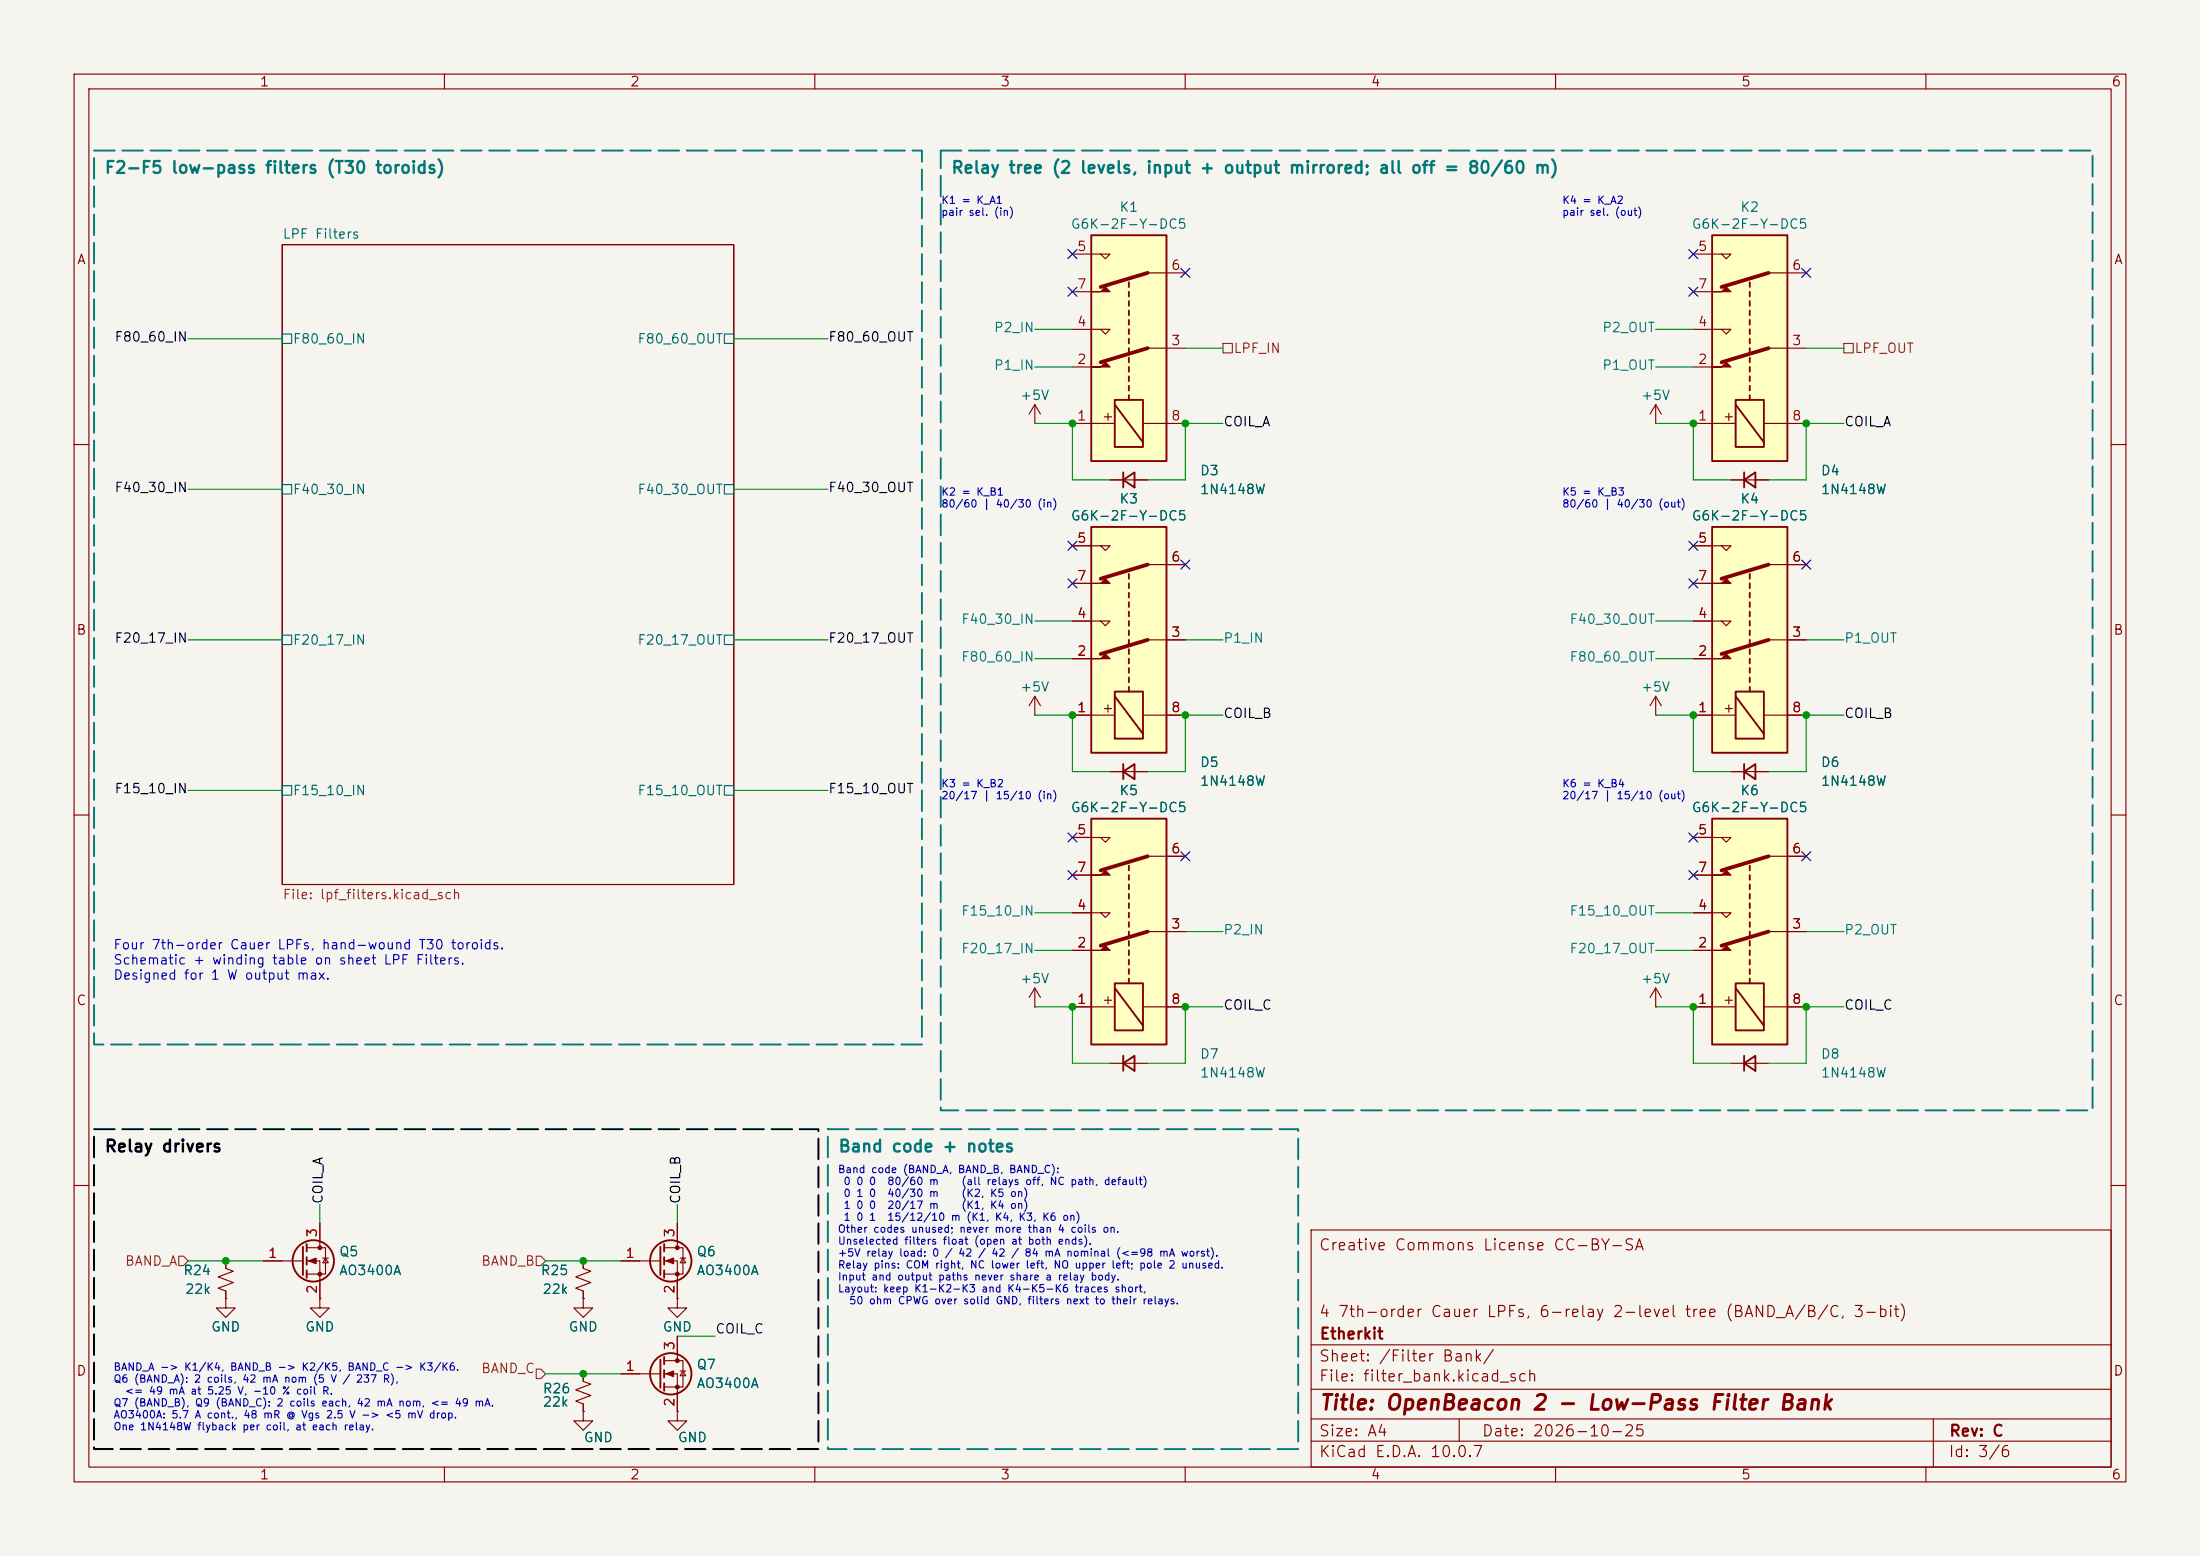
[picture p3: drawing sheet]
<svg xmlns="http://www.w3.org/2000/svg" width="297mm" height="210mm" viewBox="0 0 297 210" stroke-linecap="round" stroke-linejoin="round" font-family="sans-serif">
<path d="M0 0h297v210h-297z" fill="#f5f4ef" stroke="#f5f4ef" stroke-width=".14"/>
<g fill="none" stroke="#840000" stroke-width=".15">
<path d="M10 10h277v190h-277zM12 12h273v186h-273zM60 10v2M110 10v2M160 10v2M210 10v2M260 10v2M38.1 33h61v86.4h-61zM139.7 57.2h.1M139.7 54.6l-.8 1.3M139.7 54.6l.8 1.3M139.7 54.6v2.6"/>
<path d="M10 60h2M285 60h2M10 110h2M285 110h2M149.9 143.5h5M233.7 143.5h5.1M10 160h2M30.5 170.2v1l1 .4-2 .7 2 .8-2 .8 1 .3v1.1M30.5 175.3v1.2h1.2l-1.2 1.3-1.3-1.3h1.3M30.5 175.3h.1M35.6 170.2h5.3M41.4 168.4h2.5v3.6h-2.5"/>
<path d="M41.4 170.2h1.8v5.1M43.2 175.3v1.2h1.2l-1.2 1.3-1.3-1.3h1.3M43.2 175.3h.1M43.2 165.1v3.3M43.6 169.8h.7M43.9 169.8l.4 .6h-.7zM83.8 170.2h5.4M89.7 168.4h2.5v3.6h-2.5M89.7 170.2h1.7v5.1M91.4 175.3v1.2h1.3l-1.3 1.3-1.2-1.3h1.2M91.4 175.3h.1M91.4 165.1v3.3"/>
<path d="M91.8 169.8h.8M92.2 169.8l.4 .6h-.8zM177 166h108v32h-108zM285 160h2M60 198v2M78.7 190.5v1.3h1.3l-1.3 1.2-1.2-1.2h1.2M78.7 190.5h.1M83.8 185.4h5.4M89.7 183.6h2.5v3.6h-2.5M89.7 185.4h1.7v5.1M91.4 190.5v1.3h1.3l-1.3 1.2-1.2-1.2h1.2M91.4 190.5h.1"/>
<path d="M91.4 180.3v3.3M91.8 185h.8M92.2 185l.4 .7h-.8zM110 198v2M160 198v2M177 194.5h108M177 191.5h108M177 187.5h108M177 181.5h108M197 191.5v3M210 198v2M260 198v2"/>
<path d="M261 191.5v6.5"/>
</g>
<path d="M38.1 45.1h1.3v1.3h-1.3zM97.8 45.1h1.3v1.3h-1.3zM38.1 65.4h1.3v1.3h-1.3zM97.8 65.4h1.3v1.3h-1.3zM38.1 85.7h1.3v1.3h-1.3zM97.8 85.7h1.3v1.3h-1.3zM38.1 106h1.3v1.3h-1.3zM97.8 106h1.3v1.3h-1.3z" fill="none" stroke="#006464" stroke-width=".15"/>
<g fill="none" stroke="#840000" stroke-width=".25">
<path d="M151.6 143.5l1.6-1v2zM151.6 142.5v2M235.5 143.5l1.5-1v2zM235.5 142.5v2M40.9 168.3v3.8M41.4 167.9v1M41.4 169.7v1M41.4 171.5v1M89.2 168.3v3.8M89.7 167.9v1M89.7 169.7v1M89.7 171.5v1"/>
<path d="M89.2 183.5v3.8M89.7 183.1v1.1M89.7 184.9v1M89.7 186.7v1"/>
<circle cx="42.3" cy="170.2" r="2.79"/>
<circle cx="90.6" cy="170.2" r="2.79"/>
<circle cx="90.6" cy="185.4" r="2.79"/>
</g>
<g fill="#840000" stroke="#840000" stroke-width=".15">
<path d="M89.9 185.4l1-.4v.8z"/>
<path d="M89.9 170.2l1-.4v.8z"/>
<path d="M41.7 170.2l1-.4v.8z"/>
<circle cx="91.4" cy="183.6" r=".25"/>
<circle cx="91.4" cy="187.2" r=".25"/>
<circle cx="91.4" cy="168.4" r=".25"/>
<circle cx="91.4" cy="172" r=".25"/>
<circle cx="43.2" cy="168.4" r=".25"/>
<circle cx="43.2" cy="172" r=".25"/>
</g>
<path d="M147.3 31.8h10.2v30.4h-10.2z" fill="#ffffc2"/>
<g fill="none" stroke="#840000" stroke-width=".25">
<path d="M147.3 31.8h10.2v30.4h-10.2zM152.4 38.1v.6M152.4 39.4v.6M150.5 54h3.8v6.3h-3.8zM150.5 54.6l3.8 5.1M152.4 40.6v.7M152.4 41.9v.6M152.4 43.2v.6M152.4 44.5v.6M152.4 45.7v.7M152.4 47v.6M152.4 48.3v.6"/>
<path d="M152.4 49.5v.7M152.4 50.8v.6M152.4 52.1v.6M152.4 53.3v.7"/>
</g>
<path d="M144.8 34.3h5.1l-.7 .6-.6-.6M144.8 39.4h2.5M154.9 36.8h5.1M144.8 44.5h5.1l-.7 .6-.6-.6M144.8 57.2h5.7M144.8 49.5h2.5M154.3 57.2h5.7M154.9 47h5.1" fill="none" stroke="#840000" stroke-width=".15"/>
<g fill="#840000" stroke="#840000" stroke-width=".15">
<path d="M147.3 49.5h1.3l.6-.6 .7 .6z"/>
<path d="M147.3 39.4h1.3l.6-.7 .7 .7z"/>
</g>
<path d="M154.9 36.8l-6.3 1.9M154.9 47l-6.3 1.9" fill="none" stroke="#840000" stroke-width=".51"/>
<path d="M147.3 71.1h10.2v30.5h-10.2z" fill="#ffffc2"/>
<g fill="none" stroke="#840000" stroke-width=".25">
<path d="M147.3 71.1h10.2v30.5h-10.2zM151.6 64.8l1.6-1v2zM151.6 63.8v2M152.4 77.5v.6M152.4 78.7v.7M150.5 93.3h3.8v6.4h-3.8zM150.5 94l3.8 5.1M152.4 80v.6M152.4 81.3v.6M152.4 82.6v.6M152.4 83.8v.7M152.4 85.1v.6"/>
<path d="M152.4 86.4v.6M152.4 87.6v.7M152.4 88.9v.6M152.4 90.2v.6M152.4 91.4v.7M152.4 92.7v.6M151.6 104.1l1.6-1v2.1zM151.6 103.1v2.1M235.5 104.1l1.5-1v2.1zM235.5 103.1v2.1"/>
</g>
<g fill="none" stroke="#840000" stroke-width=".15">
<path d="M144.8 73.7h5.1l-.7 .6-.6-.6M144.8 78.7h2.5M149.9 64.8h5M154.9 76.2h5.1M139.7 96.5h.1M139.7 94l-.8 1.3M139.7 94l.8 1.3M139.7 94v2.5M144.8 83.8h5.1l-.7 .7-.6-.7M144.8 96.5h5.7M144.8 88.9h2.5M154.3 96.5h5.7"/>
<path d="M154.9 86.4h5.1M223.5 96.5h.1M223.5 94l-.7 1.3M223.5 94l.8 1.3M223.5 94v2.5M149.9 104.1h5M233.7 104.1h5.1M223.5 135.9h.1M223.5 133.4v2.5M223.5 133.4l-.7 1.2M223.5 133.4l.8 1.2M78.7 170.2v1l1.1 .4-2.1 .7 2.1 .8-2.1 .8 1 .3v1.1"/>
<path d="M78.7 175.3v1.2h1.3l-1.3 1.3-1.2-1.3h1.2M78.7 175.3h.1M78.7 185.4v1l1.1 .4-2.1 .8 2.1 .7-2.1 .8 1 .4v1"/>
</g>
<g fill="#840000" stroke="#840000" stroke-width=".15">
<path d="M147.3 88.9h1.3l.6-.6 .7 .6z"/>
<path d="M147.3 78.7h1.3l.6-.6 .7 .6z"/>
</g>
<path d="M154.9 76.2l-6.3 1.9M154.9 86.4l-6.3 1.9" fill="none" stroke="#840000" stroke-width=".51"/>
<path d="M231.1 110.5h10.2v30.5h-10.2z" fill="#ffffc2"/>
<g fill="none" stroke="#840000" stroke-width=".25">
<path d="M231.1 110.5h10.2v30.5h-10.2zM236.2 116.8v.7M236.2 118.1v.6M236.2 119.4v.6M234.3 132.7h3.8v6.4h-3.8zM234.3 133.4l3.8 5M236.2 120.7v.6M236.2 121.9v.7M236.2 123.2v.6M236.2 124.5v.6M236.2 125.7v.7M236.2 127v.6"/>
<path d="M236.2 128.3v.6M236.2 129.5v.7M236.2 130.8v.6M236.2 132.1v.6"/>
</g>
<path d="M228.6 113h5.1l-.7 .7-.6-.7M228.6 118.1h2.5M238.8 115.6h5M228.6 123.2h5.1l-.7 .6-.6-.6M228.6 135.9h5.7M228.6 128.3h2.5M238.1 135.9h5.7M238.8 125.7h5" fill="none" stroke="#840000" stroke-width=".15"/>
<g fill="#840000" stroke="#840000" stroke-width=".15">
<path d="M231.1 128.3h1.3l.6-.7 .7 .7z"/>
<path d="M231.1 118.1h1.3l.6-.6 .7 .6z"/>
</g>
<path d="M238.8 115.6l-6.4 1.9M238.8 125.7l-6.4 1.9" fill="none" stroke="#840000" stroke-width=".51"/>
<path d="M147.3 110.5h10.2v30.5h-10.2z" fill="#ffffc2"/>
<g fill="none" stroke="#840000" stroke-width=".25">
<path d="M147.3 110.5h10.2v30.5h-10.2zM152.4 116.8v.7M152.4 118.1v.6M152.4 119.4v.6M150.5 132.7h3.8v6.4h-3.8zM150.5 133.4l3.8 5M152.4 120.7v.6M152.4 121.9v.7M152.4 123.2v.6M152.4 124.5v.6M152.4 125.7v.7M152.4 127v.6"/>
<path d="M152.4 128.3v.6M152.4 129.5v.7M152.4 130.8v.6M152.4 132.1v.6"/>
</g>
<path d="M144.8 113h5.1l-.7 .7-.6-.7M144.8 118.1h2.5M154.9 115.6h5.1M144.8 123.2h5.1l-.7 .6-.6-.6M144.8 135.9h5.7M144.8 128.3h2.5M154.3 135.9h5.7M154.9 125.7h5.1" fill="none" stroke="#840000" stroke-width=".15"/>
<g fill="#840000" stroke="#840000" stroke-width=".15">
<path d="M147.3 128.3h1.3l.6-.7 .7 .7z"/>
<path d="M147.3 118.1h1.3l.6-.6 .7 .6z"/>
</g>
<path d="M154.9 115.6l-6.3 1.9M154.9 125.7l-6.3 1.9" fill="none" stroke="#840000" stroke-width=".51"/>
<path d="M231.1 31.8h10.2v30.4h-10.2z" fill="#ffffc2"/>
<g fill="none" stroke="#840000" stroke-width=".25">
<path d="M231.1 31.8h10.2v30.4h-10.2zM236.2 38.1v.6M236.2 39.4v.6M234.3 54h3.8v6.3h-3.8zM234.3 54.6l3.8 5.1M236.2 40.6v.7M236.2 41.9v.6M236.2 43.2v.6M236.2 44.5v.6M236.2 45.7v.7M236.2 47v.6M236.2 48.3v.6"/>
<path d="M236.2 49.5v.7M236.2 50.8v.6M236.2 52.1v.6M236.2 53.3v.7M235.5 64.8l1.5-1v2zM235.5 63.8v2"/>
</g>
<g fill="none" stroke="#840000" stroke-width=".15">
<path d="M228.6 34.3h5.1l-.7 .6-.6-.6M228.6 39.4h2.5M238.8 36.8h5M223.5 57.2h.1M223.5 54.6l-.7 1.3M223.5 54.6l.8 1.3M223.5 54.6v2.6M228.6 44.5h5.1l-.7 .6-.6-.6M228.6 57.2h5.7M228.6 49.5h2.5M238.1 57.2h5.7M238.8 47h5"/>
<path d="M233.7 64.8h5.1M139.7 135.9h.1M139.7 133.4l-.8 1.2M139.7 133.4l.8 1.2M139.7 133.4v2.5"/>
</g>
<g fill="#840000" stroke="#840000" stroke-width=".15">
<path d="M231.1 49.5h1.3l.6-.6 .7 .6z"/>
<path d="M231.1 39.4h1.3l.6-.7 .7 .7z"/>
</g>
<path d="M238.8 36.8l-6.4 1.9M238.8 47l-6.4 1.9" fill="none" stroke="#840000" stroke-width=".51"/>
<path d="M231.1 71.1h10.2v30.5h-10.2z" fill="#ffffc2"/>
<g fill="none" stroke="#840000" stroke-width=".25">
<path d="M231.1 71.1h10.2v30.5h-10.2zM236.2 77.5v.6M236.2 78.7v.7M234.3 93.3h3.8v6.4h-3.8zM234.3 94l3.8 5.1M236.2 80v.6M236.2 81.3v.6M236.2 82.6v.6M236.2 83.8v.7M236.2 85.1v.6M236.2 86.4v.6M236.2 87.6v.7"/>
<path d="M236.2 88.9v.6M236.2 90.2v.6M236.2 91.4v.7M236.2 92.7v.6"/>
</g>
<g fill="none" stroke="#840000" stroke-width=".15">
<path d="M144.8 73.7h2.5M144.8 78.7h2.5M149.9 64.8h1.7M153.2 64.8h1.7M157.5 76.2h2.5M228.6 73.7h5.1l-.7 .6-.6-.6M228.6 78.7h2.5M233.7 64.8h1.8M237 64.8h1.8M238.8 76.2h5M144.8 96.5h2.5M144.8 88.9h2.5"/>
<path d="M144.8 83.8h2.5M157.5 96.5h2.5M157.5 86.4h2.5M228.6 83.8h5.1l-.7 .7-.6-.7M228.6 96.5h5.7M228.6 88.9h2.5M238.1 96.5h5.7M238.8 86.4h5M144.8 113h2.5M144.8 118.1h2.5M149.9 104.1h1.7M153.2 104.1h1.7"/>
<path d="M157.5 115.6h2.5M228.6 113h2.5M228.6 118.1h2.5M233.7 104.1h1.8M237 104.1h1.8M241.3 115.6h2.5M144.8 135.9h2.5M144.8 128.3h2.5M144.8 123.2h2.5M157.5 135.9h2.5M157.5 125.7h2.5M228.6 135.9h2.5"/>
<path d="M228.6 128.3h2.5M228.6 123.2h2.5M241.3 135.9h2.5M241.3 125.7h2.5M30.5 175.3h.1M30.5 170.2v1M30.5 174.2v1.1M35.6 170.2h2.5M43.2 175.3h.1M43.2 165.1v2.5M43.2 172.7v2.6M78.7 175.3h.1"/>
<path d="M78.7 170.2v1M78.7 174.2v1.1M83.8 170.2h2.6M91.4 175.3h.1M91.4 165.1v2.5M91.4 172.7v2.6M78.7 190.5h.1M78.7 185.4v1M78.7 189.5v1M83.8 185.4h2.6M91.4 190.5h.1M91.4 180.3v2.6"/>
<path d="M91.4 188v2.5"/>
</g>
<g fill="#840000" stroke="#840000" stroke-width=".15">
<path d="M231.1 88.9h1.3l.6-.6 .7 .6z"/>
<path d="M231.1 78.7h1.3l.6-.6 .7 .6z"/>
</g>
<path d="M238.8 76.2l-6.4 1.9M238.8 86.4l-6.4 1.9" fill="none" stroke="#840000" stroke-width=".51"/>
<path d="M165.1 46.4h1.3v1.2h-1.3zM248.9 46.4h1.3v1.2h-1.3zM24.1 169.5h.7l.6 .7-.6 .6h-.7zM72.4 169.5h.6l.7 .7-.7 .6h-.6zM72.4 184.8h.6l.7 .6-.7 .7h-.6z" fill="none" stroke="#725600" stroke-width=".15"/>
<g fill="none" stroke="#009600" stroke-width=".15">
<path d="M25.4 45.7h12.7M99.1 45.7h12.7M139.7 49.5h5.1M139.7 44.5h5.1M139.7 57.2h5.1v7.6h5.1M160 47h5.1M165.1 57.2h-5.1v7.6h-5.1M223.5 49.5h5.1M223.5 44.5h5.1M223.5 57.2h5.1v7.6h5.1M243.8 47h5.1M248.9 57.2h-5.1v7.6h-5"/>
<path d="M25.4 66h12.7M99.1 66h12.7M25.4 86.4h12.7M99.1 86.4h12.7M139.7 96.5h5.1v7.6h5.1M139.7 88.9h5.1M139.7 83.8h5.1M160 86.4h5.1M165.1 96.5h-5.1v7.6h-5.1M223.5 96.5h5.1v7.6h5.1M223.5 88.9h5.1M223.5 83.8h5.1"/>
<path d="M243.8 86.4h5.1M248.9 96.5h-5.1v7.6h-5M25.4 106.7h12.7M99.1 106.7h12.7M139.7 128.3h5.1M139.7 123.2h5.1M139.7 135.9h5.1v7.6h5.1M160 125.7h5.1M165.1 135.9h-5.1v7.6h-5.1M223.5 128.3h5.1M223.5 123.2h5.1M223.5 135.9h5.1v7.6h5.1"/>
<path d="M243.8 125.7h5.1M248.9 135.9h-5.1v7.6h-5M25.4 170.2h10.2M43.2 162.6v2.5M73.7 170.2h10.1M91.4 162.6v2.5M73.7 185.4h10.1M91.4 180.3h5.1"/>
</g>
<g fill="none" stroke="#000084" stroke-width=".15">
<path d="M144.2 38.8l1.2 1.2M144.2 33.7l1.2 1.2M145.4 38.8l-1.2 1.2M145.4 33.7l-1.2 1.2M159.4 36.2l1.2 1.2M160.6 36.2l-1.2 1.2M228 33.7l1.2 1.2M228 38.8l1.2 1.2M229.2 33.7l-1.2 1.2M229.2 38.8l-1.2 1.2M243.2 36.2l1.2 1.2M244.4 36.2l-1.2 1.2"/>
<path d="M144.2 78.1l1.2 1.2M144.2 73.1l1.2 1.2M145.4 78.1l-1.2 1.2M145.4 73.1l-1.2 1.2M159.4 75.6l1.2 1.2M160.6 75.6l-1.2 1.2M228 73.1l1.2 1.2M228 78.1l1.2 1.2M229.2 73.1l-1.2 1.2M229.2 78.1l-1.2 1.2M243.2 75.6l1.2 1.2M244.4 75.6l-1.2 1.2"/>
<path d="M144.2 112.4l1.2 1.2M144.2 117.5l1.2 1.2M145.4 112.4l-1.2 1.2M145.4 117.5l-1.2 1.2M159.4 115l1.2 1.2M160.6 115l-1.2 1.2M228 117.5l1.2 1.2M228 112.4l1.2 1.2M229.2 117.5l-1.2 1.2M229.2 112.4l-1.2 1.2M243.2 115l1.2 1.2M244.4 115l-1.2 1.2"/>
</g>
<path d="M12.7 20.3h111.8v120.7h-111.8zM127 20.3h155.5v129.6h-155.5zM111.8 152.4h63.5v43.2h-63.5z" fill="none" stroke="#007878" stroke-width=".25" stroke-dasharray="2.8 1"/>
<path d="M12.7 152.4h97.8v43.2h-97.8z" fill="none" stroke="#000" stroke-width=".25" stroke-dasharray="2.8 1"/>
<g fill="#009600" stroke="#009600" stroke-width=".14">
<circle cx="30.5" cy="170.2" r=".46"/>
<circle cx="78.7" cy="185.4" r=".46"/>
<circle cx="78.7" cy="170.2" r=".46"/>
<circle cx="160" cy="135.9" r=".46"/>
<circle cx="144.8" cy="135.9" r=".46"/>
<circle cx="144.8" cy="96.5" r=".46"/>
<circle cx="160" cy="96.5" r=".46"/>
<circle cx="243.8" cy="57.2" r=".46"/>
<circle cx="228.6" cy="57.2" r=".46"/>
<circle cx="144.8" cy="57.2" r=".46"/>
<circle cx="160" cy="57.2" r=".46"/>
<circle cx="243.8" cy="135.9" r=".46"/>
<circle cx="228.6" cy="135.9" r=".46"/>
<circle cx="243.8" cy="96.5" r=".46"/>
<circle cx="228.6" cy="96.5" r=".46"/>
</g>
<text font-size="2" fill="#840000" x="178" y="190.8">Title: OpenBeacon 2 - Low-Pass Filter Bank</text>
<g font-size="1.6" fill="#007878">
<text x="14" y="23.8">F2-F5 low-pass filters (T30 toroids)</text>
<text x="128.3" y="23.8">Relay tree (2 levels, input + output mirrored; all off = 80/60 m)</text>
<text x="113.1" y="155.9">Band code + notes</text>
</g>
<text font-size="1.6" x="14" y="155.9">Relay drivers</text>
<g font-size="1.5" fill="#840000">
<text x="178" y="169.1">Creative Commons License CC-BY-SA</text>
<text x="178" y="178.1">4 7th-order Cauer LPFs, 6-relay 2-level tree (BAND_A/B/C, 3-bit)</text>
<text x="178" y="184.1">Sheet: /Filter Bank/</text>
<text x="178" y="181.1">Etherkit</text>
<text x="178" y="186.8">File: filter_bank.kicad_sch</text>
<text x="178" y="197">KiCad E.D.A. 10.0.7</text>
<text x="178" y="194.2">Size: A4</text>
<text x="200" y="194.2">Date: 2026-10-25</text>
<text x="263" y="197">Id: 3/6</text>
<text x="263" y="194.2">Rev: C</text>
</g>
<g font-size="1.3" fill="#840000">
<text x="35" y="12">1</text>
<text x="85" y="12">2</text>
<text x="135" y="12">3</text>
<text x="185" y="12">4</text>
<text x="235" y="12">5</text>
<text x="285" y="12">6</text>
<text x="10.3" y="36">A</text>
<text x="285.3" y="36">A</text>
<text x="150.4" y="57.2" transform="rotate(-90 150.4 57.2)">+</text>
<text x="234.3" y="57.2" transform="rotate(-90 234.3 57.2)">+</text>
<text x="10.2" y="86">B</text>
<text x="285.2" y="86">B</text>
<text x="150.4" y="96.5" transform="rotate(-90 150.4 96.5)">+</text>
<text x="234.3" y="96.5" transform="rotate(-90 234.3 96.5)">+</text>
<text x="10.2" y="136">C</text>
<text x="150.4" y="135.9" transform="rotate(-90 150.4 135.9)">+</text>
<text x="234.3" y="135.9" transform="rotate(-90 234.3 135.9)">+</text>
<text x="285.2" y="136">C</text>
<text x="10.2" y="186">D</text>
<text x="285.2" y="186">D</text>
<text x="35" y="200">1</text>
<text x="85" y="200">2</text>
<text x="135" y="200">3</text>
<text x="185" y="200">4</text>
<text x="235" y="200">5</text>
<text x="285" y="200">6</text>
</g>
<g font-size="1.3" fill="#006464">
<text x="151" y="28.9">K1</text>
<text x="234.9" y="28.9">K2</text>
<text x="38.1" y="32.5">LPF Filters</text>
<text x="144.5" y="31.2">G6K-2F-Y-DC5</text>
<text x="228.3" y="31.2">G6K-2F-Y-DC5</text>
<text x="39.4" y="46.7">F80_60_IN</text>
<text x="86" y="46.7">F80_60_OUT</text>
<text x="137.6" y="54.3">+5V</text>
<text x="221.5" y="54.3">+5V</text>
<text x="161.9" y="64.5">D3</text>
<text x="245.7" y="64.5">D4</text>
<text x="39.4" y="67">F40_30_IN</text>
<text x="86" y="67">F40_30_OUT</text>
<text x="144.5" y="70.6">G6K-2F-Y-DC5</text>
<text x="151" y="68.3">K3</text>
<text x="161.9" y="67">1N4148W</text>
<text x="228.3" y="70.6">G6K-2F-Y-DC5</text>
<text x="234.9" y="68.3">K4</text>
<text x="245.7" y="67">1N4148W</text>
<text x="39.4" y="87.3">F20_17_IN</text>
<text x="86" y="87.3">F20_17_OUT</text>
<text x="137.6" y="93.7">+5V</text>
<text x="221.5" y="93.7">+5V</text>
<text x="39.4" y="107.6">F15_10_IN</text>
<text x="86" y="107.6">F15_10_OUT</text>
<text x="151" y="107.6">K5</text>
<text x="161.9" y="103.8">D5</text>
<text x="161.9" y="106.4">1N4148W</text>
<text x="234.9" y="107.6">K6</text>
<text x="245.7" y="103.8">D6</text>
<text x="245.7" y="106.4">1N4148W</text>
<text x="144.5" y="109.9">G6K-2F-Y-DC5</text>
<text x="228.3" y="109.9">G6K-2F-Y-DC5</text>
<text x="137.6" y="133">+5V</text>
<text x="221.5" y="133">+5V</text>
<text x="161.9" y="143.2">D7</text>
<text x="245.7" y="143.2">D8</text>
<text x="161.9" y="145.7">1N4148W</text>
<text x="245.7" y="145.7">1N4148W</text>
<text x="24.6" y="172.4">R24</text>
<text x="45.7" y="169.9">Q5</text>
<text x="45.7" y="172.4">AO3400A</text>
<text x="72.9" y="172.4">R25</text>
<text x="94" y="169.9">Q6</text>
<text x="94" y="172.4">AO3400A</text>
<text x="24.9" y="175">22k</text>
<text x="73.1" y="175">22k</text>
<text x="28.4" y="180">GND</text>
<text x="41.1" y="180">GND</text>
<text x="76.7" y="180">GND</text>
<text x="89.4" y="180">GND</text>
<text x="94" y="185.1">Q7</text>
<text x="73.2" y="188.4">R26</text>
<text x="73.2" y="190.2">22k</text>
<text x="94" y="187.7">AO3400A</text>
<text x="78.7" y="195">GND</text>
<text x="91.4" y="195">GND</text>
</g>
<g font-size="1.3" fill="#a90000">
<text x="145.3" y="34.2">5</text>
<text x="229.1" y="34.2">5</text>
<text x="145.3" y="39.3">7</text>
<text x="158" y="36.7">6</text>
<text x="229.1" y="39.3">7</text>
<text x="241.8" y="36.7">6</text>
<text x="145.3" y="44.4">4</text>
<text x="158" y="46.9">3</text>
<text x="229.1" y="44.4">4</text>
<text x="241.8" y="46.9">3</text>
<text x="145.3" y="49.4">2</text>
<text x="229.1" y="49.4">2</text>
<text x="145.3" y="57.1">1</text>
<text x="158" y="57.1">8</text>
<text x="229.1" y="57.1">1</text>
<text x="241.8" y="57.1">8</text>
<text x="145.3" y="73.6">5</text>
<text x="158" y="76.1">6</text>
<text x="229.1" y="73.6">5</text>
<text x="241.8" y="76.1">6</text>
<text x="145.3" y="83.7">4</text>
<text x="145.3" y="78.7">7</text>
<text x="229.1" y="83.7">4</text>
<text x="229.1" y="78.7">7</text>
<text x="145.3" y="88.8">2</text>
<text x="158" y="86.3">3</text>
<text x="229.1" y="88.8">2</text>
<text x="241.8" y="86.3">3</text>
<text x="145.3" y="96.4">1</text>
<text x="158" y="96.4">8</text>
<text x="229.1" y="96.4">1</text>
<text x="241.8" y="96.4">8</text>
<text x="145.3" y="112.9">5</text>
<text x="229.1" y="112.9">5</text>
<text x="145.3" y="118">7</text>
<text x="158" y="115.5">6</text>
<text x="229.1" y="118">7</text>
<text x="241.8" y="115.5">6</text>
<text x="145.3" y="123.1">4</text>
<text x="158" y="125.6">3</text>
<text x="229.1" y="123.1">4</text>
<text x="241.8" y="125.6">3</text>
<text x="145.3" y="128.2">2</text>
<text x="229.1" y="128.2">2</text>
<text x="145.3" y="135.8">1</text>
<text x="158" y="135.8">8</text>
<text x="229.1" y="135.8">1</text>
<text x="241.8" y="135.8">8</text>
<text x="43.1" y="167.1" transform="rotate(-90 43.1 167.1)">3</text>
<text x="91.4" y="167.1" transform="rotate(-90 91.4 167.1)">3</text>
<text x="36.1" y="170.1">1</text>
<text x="84.4" y="170.1">1</text>
<text x="43.1" y="174.7" transform="rotate(-90 43.1 174.7)">2</text>
<text x="91.4" y="174.7" transform="rotate(-90 91.4 174.7)">2</text>
<text x="84.4" y="185.3">1</text>
<text x="91.4" y="182.3" transform="rotate(-90 91.4 182.3)">3</text>
<text x="91.4" y="190" transform="rotate(-90 91.4 190)">2</text>
</g>
<g font-size="1.3" fill="#0f0f0f">
<text x="15.4" y="46.4">F80_60_IN</text>
<text x="111.7" y="46.4">F80_60_OUT</text>
<text x="15.4" y="66.7">F40_30_IN</text>
<text x="111.7" y="66.7">F40_30_OUT</text>
<text x="15.4" y="87.1">F20_17_IN</text>
<text x="111.7" y="87.1">F20_17_OUT</text>
<text x="15.4" y="107.4">F15_10_IN</text>
<text x="111.7" y="107.4">F15_10_OUT</text>
<text x="96.5" y="180.3">COIL_C</text>
</g>
<g font-size="1.3" fill="#007878">
<text x="134.1" y="45.2">P2_IN</text>
<text x="216.2" y="45.2">P2_OUT</text>
<text x="134.1" y="50.2">P1_IN</text>
<text x="216.2" y="50.2">P1_OUT</text>
<text x="129.7" y="89.6">F80_60_IN</text>
<text x="129.7" y="84.5">F40_30_IN</text>
<text x="165.1" y="87.1">P1_IN</text>
<text x="211.8" y="89.6">F80_60_OUT</text>
<text x="211.8" y="84.5">F40_30_OUT</text>
<text x="248.9" y="87.1">P1_OUT</text>
<text x="129.7" y="123.9">F15_10_IN</text>
<text x="211.8" y="123.9">F15_10_OUT</text>
<text x="129.7" y="129">F20_17_IN</text>
<text x="165.1" y="126.4">P2_IN</text>
<text x="211.8" y="129">F20_17_OUT</text>
<text x="248.9" y="126.4">P2_OUT</text>
</g>
<g font-size="1.3" fill="#725600">
<text x="166.4" y="48">LPF_IN</text>
<text x="250.3" y="48">LPF_OUT</text>
<text x="38.1" y="121.7">File: lpf_filters.kicad_sch</text>
<text x="16.8" y="171.1">BAND_A</text>
<text x="64.9" y="171.1">BAND_B</text>
<text x="64.9" y="185.6">BAND_C</text>
</g>
<g font-size="1.3">
<text x="165.1" y="57.9">COIL_A</text>
<text x="248.9" y="57.9">COIL_A</text>
<text x="165.1" y="97.2">COIL_B</text>
<text x="248.9" y="97.2">COIL_B</text>
<text x="165.1" y="136.6">COIL_C</text>
<text x="248.9" y="136.6">COIL_C</text>
<text x="43.9" y="162.6" transform="rotate(-90 43.9 162.6)">COIL_A</text>
<text x="92.1" y="162.6" transform="rotate(-90 92.1 162.6)">COIL_B</text>
</g>
<g font-size="1.3" fill="#0000c2">
<text x="15.2" y="128.5">Four 7th-order Cauer LPFs, hand-wound T30 toroids.</text>
<text x="15.2" y="130.5">Schematic + winding table on sheet LPF Filters.</text>
<text x="15.2" y="132.5">Designed for 1 W output max.</text>
</g>
<g font-size="1" fill="#0000c2">
<text x="127" y="27.8">K1 = K_A1</text>
<text x="127" y="29.4">pair sel. (in)</text>
<text x="210.8" y="27.8">K4 = K_A2</text>
<text x="210.8" y="29.4">pair sel. (out)</text>
<text x="127" y="67.1">K2 = K_B1</text>
<text x="127" y="68.7">80/60 | 40/30 (in)</text>
<text x="210.8" y="67.1">K5 = K_B3</text>
<text x="210.8" y="68.7">80/60 | 40/30 (out)</text>
<text x="127" y="106.5">K3 = K_B2</text>
<text x="210.8" y="106.5">K6 = K_B4</text>
<text x="127" y="108.1">20/17 | 15/10 (in)</text>
<text x="210.8" y="108.1">20/17 | 15/10 (out)</text>
<text x="113" y="158.6">Band code (BAND_A, BAND_B, BAND_C):</text>
<text x="113.8" y="160.2">0 0 0</text>
<text x="113.8" y="161.8">0 1 0</text>
<text x="119.7" y="160.2">80/60 m</text>
<text x="119.7" y="161.8">40/30 m</text>
<text x="129.7" y="160.2">(all relays off, NC path, default)</text>
<text x="129.7" y="161.8">(K2, K5 on)</text>
<text x="113" y="166.6">Other codes unused; never more than 4 coils on.</text>
<text x="113.8" y="163.4">1 0 0</text>
<text x="113.8" y="165">1 0 1</text>
<text x="119.7" y="163.4">20/17 m</text>
<text x="119.7" y="165">15/12/10 m (K1, K4, K3, K6 on)</text>
<text x="129.7" y="163.4">(K1, K4 on)</text>
<text x="113" y="168.2">Unselected filters float (open at both ends).</text>
<text x="113" y="169.8">+5V relay load: 0 / 42 / 42 / 84 mA nominal (&lt;=98 mA worst).</text>
<text x="113" y="171.5">Relay pins: COM right, NC lower left, NO upper left; pole 2 unused.</text>
<text x="113" y="173.1">Input and output paths never share a relay body.</text>
<text x="113" y="174.7">Layout: keep K1-K2-K3 and K4-K5-K6 traces short,</text>
<text x="114.6" y="176.3">50 ohm CPWG over solid GND, filters next to their relays.</text>
<text x="15.2" y="185.2">BAND_A -&gt; K1/K4, BAND_B -&gt; K2/K5, BAND_C -&gt; K3/K6.</text>
<text x="15.2" y="186.9">Q6 (BAND_A): 2 coils, 42 mA nom (5 V / 237 R),</text>
<text x="15.2" y="190.1">Q7 (BAND_B), Q9 (BAND_C): 2 coils each, 42 mA nom, &lt;= 49 mA.</text>
<text x="15.2" y="191.7">AO3400A: 5.7 A cont., 48 mR @ Vgs 2.5 V -&gt; &lt;5 mV drop.</text>
<text x="16.8" y="188.5">&lt;= 49 mA at 5.25 V, -10 % coil R.</text>
<text x="15.2" y="193.3">One 1N4148W flyback per coil, at each relay.</text>
</g>
</svg>
